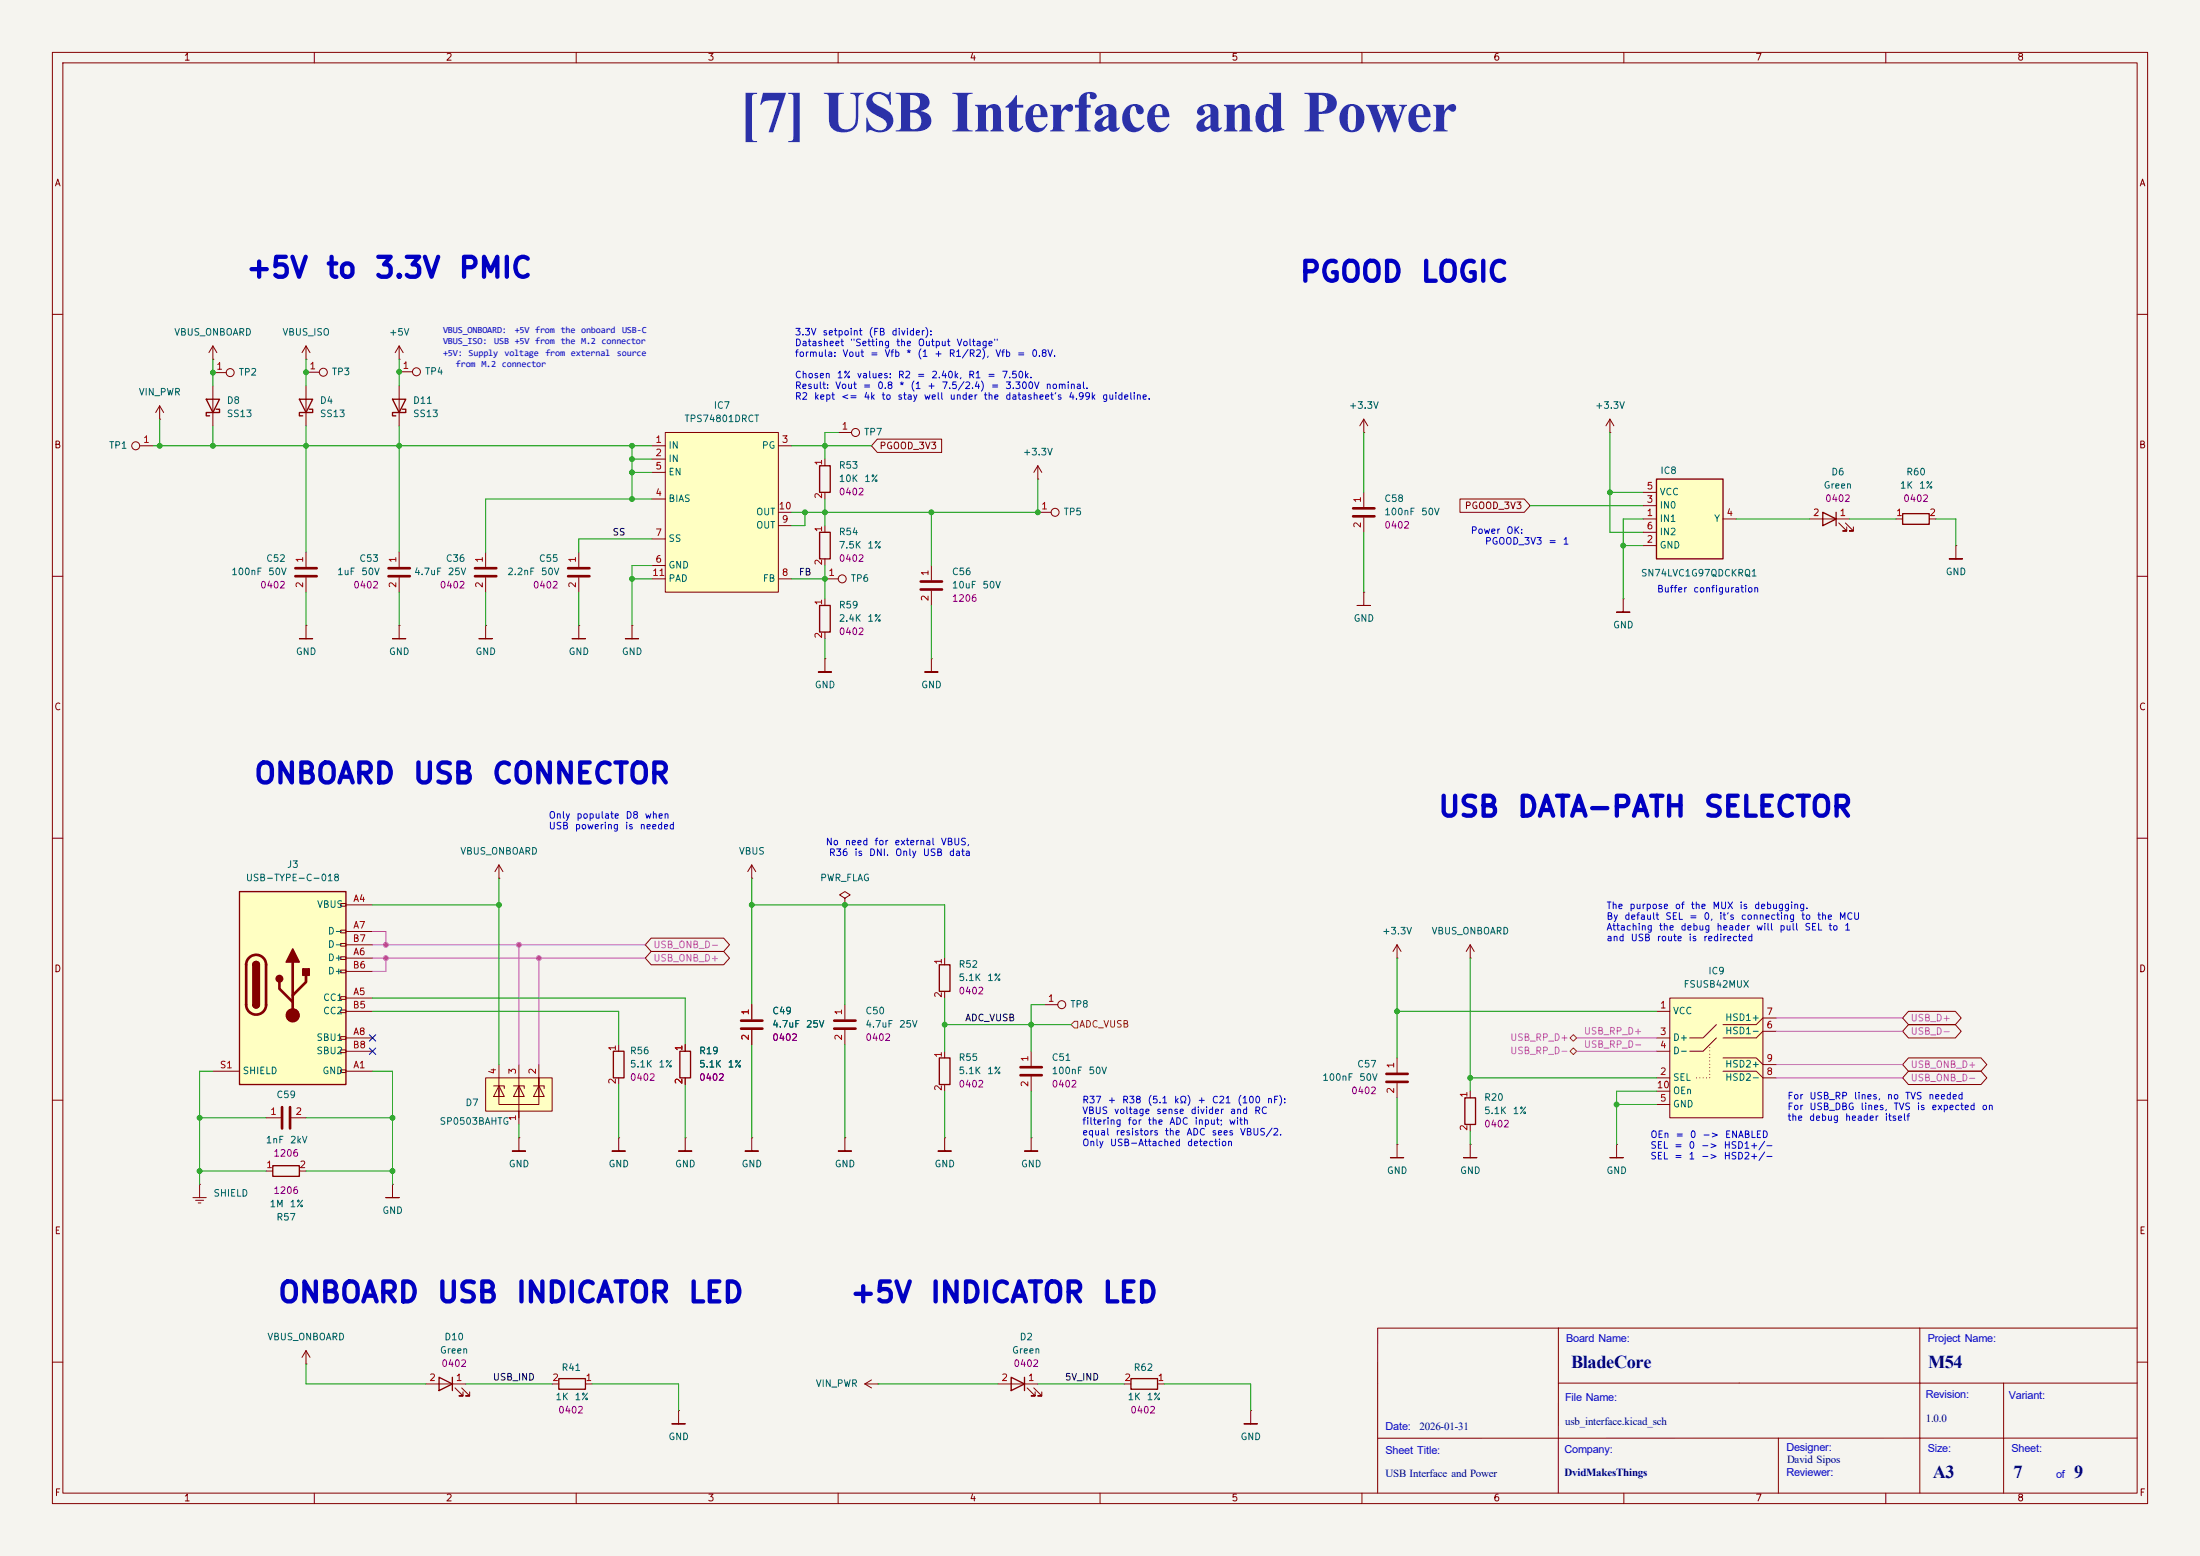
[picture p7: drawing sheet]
<svg xmlns="http://www.w3.org/2000/svg" width="420mm" height="297mm" viewBox="0 0 420 297" stroke-linecap="round" stroke-linejoin="round" font-family="sans-serif">
<path d="M0 0h420v297h-420z" fill="#f5f4ef" stroke="#f5f4ef" stroke-width=".19"/>
<g fill="none" stroke="#840000" stroke-width=".19">
<path d="M10 10h400v277h-400zM12 12h396v273h-396zM60 10v2M110 10v2M160 10v2M210 10v2M260 10v2M310 10v2M360 10v2M10 60h2M408 60h2M160 82.6h2.6"/>
<path d="M361.9 99.1h1.3M368.3 99.1h1.3M10 110h2M92.7 119.4v2.5h1.3h-2.6h1.3M92.7 119.4h.1M92.7 105.4v2.8M92.7 110.2v2.8M110.5 119.4v2.5h1.3h-2.6h1.3M110.5 119.4h.1M110.5 105.4v2.8M110.5 110.2v2.8M408 110h2"/>
<path d="M10 160h2M408 160h2M161.3 171.5l1-.7-1-.6-1 .6 1 .7v1.2M161.3 172.7h.1M161.3 191.8v2.8M161.3 196.6v2.8M10 210h2M50.8 213.4h2.8M55.6 213.4h2.8M99.1 217.2v2.5h-1.3h2.5h-1.2M99.1 217.2h.1M408 210h2"/>
<path d="M263 253.5v31.5M297.5 253.5v31.5M366.5 253.5v31.5M408 253.5h-144.9M10 260h2M297.5 264h110.5M339.5 274.5v10.5M382.5 264v21M408 260h2M408 274.5h-144.9M60 285v2M110 285v2"/>
<path d="M160 285v2M210 285v2M260 285v2M310 285v2M360 285v2"/>
<circle cx="163.3" cy="82.5" r=".76"/>
</g>
<path d="M90.7 108.5h4M90.7 110h4M108.5 108.5h4M108.5 110h4M159.3 194.8h4M159.3 196.3h4M53.8 211.3v4.1M55.4 211.3v4.1" fill="none" stroke="#840000" stroke-width=".51"/>
<path d="M363.2 98h5.1v2.1h-5.1z" fill="none" stroke="#840000" stroke-width=".25"/>
<path d="M127 82.6h21.6v30.4h-21.6z" fill="#ffffc2"/>
<g fill="none" stroke="#840000" stroke-width=".19">
<path d="M30.5 77.5l-.8 1.2M30.5 77.5l.7 1.2M30.5 77.5v2.5M76.2 71h2.5M30.5 80h.1M124.5 85.1h2.5M124.5 87.6h2.5M124.5 95.3h2.5M124.5 90.2h2.5M127 82.6h21.6v30.4h-21.6zM148.6 85.1h2.5M148.6 97.8h2.5"/>
<path d="M157.5 87.6v1.3M157.5 94v1.3M58.4 105.4v2.8M58.4 110.2v2.8M124.5 108h2.5M124.5 102.9h2.5M124.5 110.5h2.5M148.6 110.5h2.5M148.6 100.3h2.5M157.5 110.5h2.5M260.3 113v2.6h1.3h-2.5h1.2M260.3 113h.1"/>
<path d="M157.5 125.7v2.6h1.2h-2.5h1.3M157.5 125.7h.1M177.8 125.7v2.6h1.3h-2.6h1.3M177.8 125.7h.1M95.2 167.6h.1M95.2 165.1l-.7 1.3M95.2 165.1l.8 1.3M95.2 165.1v2.5M143.5 167.6h.1M143.5 165.1l-.8 1.3M143.5 165.1l.8 1.3M143.5 165.1v2.5"/>
<path d="M118.1 199.4v1.3M130.8 199.4v1.3M143.5 191.8v2.8M143.5 196.6v2.8M118.1 217.2v2.5h1.3h-2.6h1.3M118.1 217.2h.1M118.1 205.7v1.3M130.8 217.2v2.5h1.3h-2.6h1.3M130.8 217.2h.1M130.8 205.7v1.3M143.5 217.2v2.5h1.3h-2.6h1.3M143.5 217.2h.1"/>
<path d="M161.3 217.2v2.5h1.3h-2.6h1.3M161.3 217.2h.1M180.3 217.2v2.5h1.3h-2.5h1.2M180.3 217.2h.1M74.9 226.1v2.5h1.3h-2.5h1.2M74.9 226.1h.1"/>
<circle cx="79.5" cy="71" r=".76"/>
<circle cx="160.8" cy="110.5" r=".76"/>
</g>
<path d="M56.4 108.5h4.1M56.4 110h4.1M141.5 194.8h4M141.5 196.3h4" fill="none" stroke="#840000" stroke-width=".51"/>
<path d="M156.5 88.9h2v5.1h-2zM117.1 200.7h2v5h-2zM129.8 200.7h2v5h-2z" fill="none" stroke="#840000" stroke-width=".25"/>
<path d="M45.7 170.2h20.3v36.8h-20.3z" fill="#ffffc2"/>
<g fill="none" stroke="#840000" stroke-width=".19">
<path d="M58.4 68.6h.1M58.4 66l-.7 1.3M58.4 66l.8 1.3M58.4 66v2.6M76.2 68.6h.1M76.2 66v2.6M76.2 66l-.8 1.3M76.2 66l.8 1.3M76.2 105.4v2.8M76.2 110.2v2.8M157.5 100.3v1.3M157.5 106.7v1.3"/>
<path d="M157.5 114.3v1.3M157.5 120.7v1.2M65 172.5h1v.5h-1zM65 177.5h1v.6h-1zM66 172.7h5.1M66 177.8h5.1M65 180.1h1v.5h-1zM65 182.6h1v.5h-1zM65 185.2h1v.5h-1zM65 190.2h1v.6h-1zM65 192.8h1v.5h-1zM65 197.9h1v.5h-1z"/>
<path d="M66 190.5h5.1M66 182.9h5.1M66 198.1h5.1M66 193h5.1M66 185.4h5.1M66 180.3h5.1M266.7 182.9h.1M266.7 180.3l.8 1.3M266.7 180.3l-.8 1.3M266.7 180.3v2.6M40.6 204.5h5.1M65 200.4h1v.5h-1z"/>
<path d="M65 204.2h1v.5h-1zM66 204.5h5.1M66 200.7h5.1"/>
</g>
<path d="M156.5 101.6h2v5.1h-2zM156.5 115.6h2v5.1h-2zM45.7 170.2h20.3v36.8h-20.3zM48.3 184.2a.64 .64 0 0 1 .6-.7 .64 .64 0 0 1 .6 .7M48.3 191.8a.64 .64 0 0 0 .6 .6 .64 .64 0 0 0 .6-.6" fill="none" stroke="#840000" stroke-width=".25"/>
<path d="M74.2 108.5h4M74.2 110h4M47.5 182.8a1.9 1.9 0 0 1 2.1-.4 1.9 1.9 0 0 1 1.2 1.8v7.6a1.91 1.91 0 0 1-1.9 1.9 1.91 1.91 0 0 1-1.9-1.9v-7.8l.2-.6zM53.3 187.5v1.2l2.6 2.6M55.9 183.6v10.2M58.4 186.2v1.3l-2.5 2.5" fill="none" stroke="#840000" stroke-width=".51"/>
<g fill="#840000" stroke="#840000" stroke-width=".25">
<path d="M48.3 184.2h1.2v7.6h-1.2z"/>
<path d="M48.4 183.7a.64 .64 0 0 1 .7-.1 .64 .64 0 0 1 .4 .6h-1.2z"/>
<path d="M48.3 191.8h1.2a.64 .64 0 0 1-.6 .6 .64 .64 0 0 1-.6-.6z"/>
<path d="M55.9 181.1l1.2 2.5h-2.5z"/>
<path d="M57.8 184.9h1.3v1.3h-1.3z"/>
<circle cx="53.3" cy="186.8" r=".63"/>
</g>
<circle cx="55.9" cy="193.8" r="1.27" fill="#840000" stroke="#840000" stroke-width=".19"/>
<path d="M92.7 205.7h12.7v6.4h-12.7z" fill="#ffffc3"/>
<g fill="none" stroke="#840000" stroke-width=".19">
<path d="M26.7 85.1h2.5M345.4 99.1h7.7M351 99.8l1.6 1.5h-.8h.8v-.7M352.3 99.8l1.5 1.5h-.7h.7v-.7M58.4 119.4v2.5h1.3h-2.6h1.3M58.4 119.4h.1M76.2 119.4v2.5h1.3h-2.6h1.3M76.2 119.4h.1M120.6 119.4v2.5h1.3h-2.5h1.2M120.6 119.4h.1M280.7 182.9h.1M280.7 180.3l-.8 1.3"/>
<path d="M280.7 180.3l.7 1.3M280.7 180.3v2.6M92.7 205.7h12.7v6.4h-12.7zM94.2 207.3h2.1v.5M95.2 207.3l1.1 2h-2.1zM95.2 203.2v6.1M98 207.3h2.1v.5M99.1 207.3l1 2h-2.1zM99.1 203.2v11.4M101.9 207.3h2v.5M102.9 207v-1.3v5.1h-7.7v-2.5M102.9 207.3l1 2h-2z"/>
<path d="M102.9 203.2v2.5M102.9 207.3v2M266.7 201.9v2.8M266.7 206.8v2.8M50.8 223.5h1.3M57.1 223.5h1.3M58.4 257.8l-.7 1.3M58.4 257.8l.8 1.3M58.4 257.8v2.5M58.4 260.3h.1"/>
<circle cx="25.9" cy="85.1" r=".76"/>
</g>
<path d="M264.7 205h4M264.7 206.5h4" fill="none" stroke="#840000" stroke-width=".51"/>
<path d="M348 97.8l2.5 1.3-2.5 1.2zM350.5 97.8v2.5M52.1 222.5h5v2h-5z" fill="none" stroke="#840000" stroke-width=".25"/>
<path d="M316.2 91.4h12.7v15.3h-12.7z" fill="#ffffc2"/>
<path d="M316.2 91.4h12.7v15.3h-12.7zM215.9 263.1h5.1v2.1h-5.1z" fill="none" stroke="#840000" stroke-width=".25"/>
<g fill="none" stroke="#840000" stroke-width=".19">
<path d="M198.1 91.4h.1M198.1 97.8h2.6M198.1 88.9l-.7 1.3M198.1 88.9l.8 1.3M198.1 88.9v2.5M260.3 82.6h.1M260.3 80v2.6M260.3 94v2.8M260.3 98.8v2.8M260.3 80l.8 1.3M260.3 80l-.7 1.3M307.3 82.6h.1"/>
<path d="M307.3 80l-.7 1.3M307.3 80l.8 1.3M307.3 80v2.6M313.7 99.1h2.5M313.7 96.5h2.5M313.7 94h2.5M328.9 99.1h2.6M177.8 108v2.7M177.8 112.8v2.8M309.9 114.3v2.5h1.2h-2.5h1.3M309.9 114.3h.1M313.7 104.1h2.5"/>
<path d="M313.7 101.6h2.5M373.4 104.1v2.6h1.2h-2.5h1.3M373.4 104.1h.1M214.6 264.2h1.3M221 264.2h1.2"/>
<circle cx="201.4" cy="97.8" r=".76"/>
</g>
<path d="M258.3 97h4.1M258.3 98.6h4.1M175.8 111h4M175.8 112.5h4" fill="none" stroke="#840000" stroke-width=".51"/>
<path d="M318.8 190.5h17.7v22.9h-17.7z" fill="#ffffc2"/>
<g fill="none" stroke="#840000" stroke-width=".19">
<path d="M40.6 68.6h.1M40.6 66l-.7 1.3M40.6 66l.8 1.3M40.6 66v2.6M40.6 73.7v7.6M40.6 71.1h2.6M58.4 71.1h2.6M58.4 73.7v7.6M76.2 73.7v7.6M167.5 83.8h12.3v2.6h-12.3l-1.1-1.3zM278.7 95.2h12.3l1.1 1.3-1.1 1.3h-12.3zM124.3 179.1h13.9l1.1 1.2-1.1 1.3h-13.9l-1.1-1.3z"/>
<path d="M124.3 181.6h13.9l1.1 1.3-1.1 1.3h-13.9l-1.1-1.3zM130.8 199.4v1.3M143.5 191.8v2.8M143.5 196.6v2.8M180.3 182.9v1.3M180.3 189.2v1.3M199.4 191.8h2.5M316.2 193h2.6M316.2 198.1h2.6M318.8 190.5h17.7v22.9h-17.7zM327.7 195.6l-2.6 2.5h-2.5M327.7 198.1l-2.6 2.6h-2.5"/>
<path d="M339.1 194.3h-2.6l-1.2 1.3h-6.4M339.1 196.9h-2.6l-1.2 1.2h-6.4M364.3 195.6h9l1.1 1.3-1.1 1.2h-9l-1.1-1.2zM364.3 193h9l1.1 1.3-1.1 1.3h-9l-1.1-1.3zM130.8 205.7v1.3M180.3 200.7v1.2M180.3 207v1.3M196.8 217.2v2.5h1.3h-2.5h1.2M196.8 217.2h.1M196.8 200.7v2.8M196.8 205.5v2.8M266.7 218.4v2.6h-1.3h2.6h-1.3"/>
<path d="M266.7 218.4h.1M280.7 218.4v2.6h-1.3h2.5h-1.2M280.7 218.4h.1M280.7 208.3v1.3M280.7 214.6v1.3M308.6 218.4v2.6h-1.3h2.6h-1.3M308.6 218.4h.1M316.2 205.7h2.6M316.2 200.7h2.6M316.2 210.8h2.6M316.2 208.3h2.6M328.9 201.9h6.4l1.2 1.3h2.6"/>
<path d="M328.9 204.5h6.4l1.2 1.2h2.6M364.3 204.5h13.9l1.1 1.2-1.1 1.3h-13.9l-1.1-1.3zM364.3 201.9h13.9l1.1 1.3-1.1 1.3h-13.9l-1.1-1.3zM36.8 228.6h2.6M37.3 229.1h1.6M37.8 229.6h.6M38.1 226.1h.1M38.1 226.1v2.5M81.3 264.2h7.6M86.9 264.9l1.5 1.5h-.8h.8v-.7M88.1 264.9l1.6 1.5h-.8h.8v-.7M105.4 264.2h1.3"/>
<path d="M111.8 264.2h1.2M129.5 269.2v2.6h1.3h-2.5h1.2M129.5 269.2h.1M165.1 264.2l1.3 .7M165.1 264.2h2.5M166.4 263.4l-1.3 .8M167.6 264.2h.1M190.5 264.2h7.6M196.1 264.9l1.5 1.5h-.8h.8v-.7M197.4 264.9l1.5 1.5h-.8h.8v-.7M238.8 269.2v2.6h1.2h-2.5h1.3M238.8 269.2h.1"/>
<circle cx="43.9" cy="71.1" r=".76"/>
<circle cx="61.7" cy="71.1" r=".76"/>
<circle cx="202.7" cy="191.8" r=".76"/>
</g>
<path d="M323.8 205.7h2.6v-6.3" fill="none" stroke="#840000" stroke-width=".19" stroke-dasharray="0 .6"/>
<g fill="none" stroke="#840000" stroke-width=".25">
<path d="M39.4 76.2h2.5l-1.3 2.5zM41.3 78.1h.6v.6h-2.5v.7h.6M57.1 76.2h2.6l-1.3 2.5zM59.1 78.1h.6v.6h-2.6v.7h.7M74.9 76.2h2.6l-1.3 2.5zM76.8 78.1h.7v.6h-2.6v.7h.7M179.3 184.2h2.1v5h-2.1zM179.3 201.9h2.1v5.1h-2.1zM279.7 209.6h2v5h-2zM83.8 262.9l2.6 1.3-2.6 1.2zM86.4 262.9v2.5M106.7 263.1h5.1v2.1h-5.1z"/>
<path d="M193 262.9l2.6 1.3-2.6 1.2zM195.6 262.9v2.5"/>
</g>
<path d="M194.8 203.7h4.1M194.8 205.2h4.1" fill="none" stroke="#840000" stroke-width=".51"/>
<path d="M205.1 194.9h.6v1.3h-.6l-.6-.6zM299.7 198.1l.7-.6 .6 .6-.6 .7zM300.4 200l.6 .7-.6 .6-.7-.6z" fill="none" stroke="#725600" stroke-width=".19"/>
<g fill="none" stroke="#009600" stroke-width=".19">
<path d="M40.6 68.6v5.1M58.4 68.6v5.1M76.2 68.6v5.1M29.2 85.1h95.3M30.5 80v5.1M40.6 81.3v3.8M58.4 81.3v24.1M76.2 81.3v24.1M120.6 85.1v10.2M120.6 87.6h3.9M120.6 90.2h3.9M124.5 95.3h-31.8v10.1"/>
<path d="M151.1 85.1h15.3M153.7 97.8v2.5h-2.6M157.5 95.3v5M160 82.6h-2.5v5M177.8 97.8v10.2M198.1 91.4v6.4h-47M260.3 82.6v11.4M292.1 96.5h21.6M307.3 82.6v19h6.4M307.3 94h6.4M313.7 99.1h-3.8v15.2M331.5 99.1h13.9"/>
<path d="M353.1 99.1h8.8M369.6 99.1h3.8v5M58.4 113v6.4M76.2 113v6.4M92.7 113v6.4M110.5 113v6.4M120.6 110.5h3.9M124.5 108h-3.9v11.4M124.5 102.9h-14v2.5M151.1 110.5h6.4M157.5 108v6.3M177.8 115.6v10.1"/>
<path d="M260.3 101.6v11.4M309.9 104.1h3.8M157.5 121.9v3.8M71.1 172.7h24.1M95.2 167.6v35.6M143.5 172.7h36.8v10.2M143.5 167.6v24.2M161.3 172.7v19.1M71.1 193h47v6.4M71.1 190.5h59.7v8.9M143.5 199.4v17.8M161.3 199.4v17.8"/>
<path d="M180.3 190.5v10.2M180.3 195.6h24.2M199.4 191.8h-2.6v8.9M266.7 193h49.5M266.7 182.9v19M280.7 182.9v25.4M38.1 213.4h12.7M40.6 204.5h-2.5v21.6M58.4 213.4h16.5M71.1 204.5h3.8v21.6M99.1 214.6v2.6M118.1 207v10.2"/>
<path d="M130.8 207v10.2M180.3 208.3v8.9M196.8 208.3v8.9M266.7 209.6v8.8M280.7 215.9v2.5M280.7 205.7h35.5M308.6 210.8h7.6M316.2 208.3h-7.6v10.1M38.1 223.5h12.7M58.4 223.5h16.5M58.4 260.3v3.9h22.9M88.9 264.2h16.5"/>
<path d="M113 264.2h16.5v5M167.6 264.2h22.9M198.1 264.2h16.5M222.2 264.2h16.6v5"/>
</g>
<path d="M71.1 177.8h2.6v2.5M71.1 180.3h52.1M71.1 182.9h52.1M73.7 182.9v2.5h-2.6M99.1 180.3v22.9M102.9 182.9v20.3M301 198.1h15.2M339.1 196.9h24.1M339.1 194.3h24.1M301 200.7h15.2M339.1 203.2h24.1M339.1 205.7h24.1" fill="none" stroke="#c541cd" stroke-width=".19"/>
<path d="M70.5 197.5l1.2 1.2M71.7 197.5l-1.2 1.2M70.5 200.1l1.2 1.2M71.7 200.1l-1.2 1.2" fill="none" stroke="#000084" stroke-width=".19"/>
<g fill="#009600" stroke="#009600" stroke-width=".19">
<circle cx="180.3" cy="195.6" r=".46"/>
<circle cx="161.3" cy="172.7" r=".46"/>
<circle cx="143.5" cy="172.7" r=".46"/>
<circle cx="58.4" cy="85.1" r=".46"/>
<circle cx="40.6" cy="85.1" r=".46"/>
<circle cx="76.2" cy="85.1" r=".46"/>
<circle cx="120.6" cy="85.1" r=".46"/>
<circle cx="95.2" cy="172.7" r=".46"/>
<circle cx="120.6" cy="87.6" r=".46"/>
<circle cx="120.6" cy="90.2" r=".46"/>
<circle cx="153.7" cy="97.8" r=".46"/>
<circle cx="120.6" cy="110.5" r=".46"/>
<circle cx="120.6" cy="95.3" r=".46"/>
<circle cx="157.5" cy="110.5" r=".46"/>
<circle cx="38.1" cy="213.4" r=".46"/>
<circle cx="38.1" cy="223.5" r=".46"/>
<circle cx="74.9" cy="213.4" r=".46"/>
<circle cx="74.9" cy="223.5" r=".46"/>
<circle cx="266.7" cy="193" r=".46"/>
<circle cx="280.7" cy="205.7" r=".46"/>
<circle cx="307.3" cy="94" r=".46"/>
<circle cx="309.9" cy="104.1" r=".46"/>
<circle cx="157.5" cy="97.8" r=".46"/>
<circle cx="177.8" cy="97.8" r=".46"/>
<circle cx="157.5" cy="85.1" r=".46"/>
<circle cx="198.1" cy="97.8" r=".46"/>
<circle cx="76.2" cy="71" r=".46"/>
<circle cx="308.6" cy="210.8" r=".46"/>
<circle cx="196.8" cy="195.6" r=".46"/>
<circle cx="40.6" cy="71.1" r=".46"/>
<circle cx="30.5" cy="85.1" r=".46"/>
<circle cx="58.4" cy="71.1" r=".46"/>
</g>
<g fill="#c541cd" stroke="#c541cd" stroke-width=".19">
<circle cx="99.1" cy="180.3" r=".46"/>
<circle cx="73.7" cy="180.3" r=".46"/>
<circle cx="73.7" cy="182.9" r=".46"/>
<circle cx="102.9" cy="182.9" r=".46"/>
</g>
<text font-size="11.1" fill="#2b31a8" x="141.2" y="25.1">[7] USB Interface and Power</text>
<g font-size="3.8" fill="#0000c2">
<text x="46.7" y="54">+5V</text>
<text x="62" y="54">to</text>
<text x="71.3" y="54">3.3V</text>
<text x="87.3" y="54">PMIC</text>
<text x="247.9" y="54.7">PGOOD</text>
<text x="271" y="54.7">LOGIC</text>
<text x="48.3" y="150.5">ONBOARD</text>
<text x="78.6" y="150.5">USB</text>
<text x="93.7" y="150.5">CONNECTOR</text>
<text x="274.3" y="156.8">USB</text>
<text x="289.4" y="156.8">DATA-PATH</text>
<text x="325" y="156.8">SELECTOR</text>
<text x="52.8" y="249.6">ONBOARD</text>
<text x="83.2" y="249.6">USB</text>
<text x="98.3" y="249.6">INDICATOR</text>
<text x="131.1" y="249.6">LED</text>
<text x="162.1" y="249.6">+5V</text>
<text x="177.3" y="249.6">INDICATOR</text>
<text x="210.2" y="249.6">LED</text>
</g>
<g font-size="3.5" fill="#00007f">
<text x="299.9" y="261.1">BladeCore</text>
<text x="368.1" y="261.1">M54</text>
<text x="369" y="282.1">A3</text>
<text x="384.4" y="282.1">7</text>
<text x="396" y="282.1">9</text>
</g>
<g font-size="2.1" fill="#00f">
<text x="299" y="256.2">Board Name:</text>
<text x="368" y="256.2">Project Name:</text>
<text x="298.8" y="267.4">File Name:</text>
<text x="367.6" y="266.9">Revision:</text>
<text x="383.5" y="267">Variant:</text>
<text x="264.5" y="272.9">Date:</text>
<text x="264.5" y="277.5">Sheet Title:</text>
<text x="298.7" y="277.3">Company:</text>
<text x="341.1" y="281.7">Reviewer:</text>
<text x="341.1" y="277">Designer:</text>
<text x="368" y="277.2">Size:</text>
<text x="384" y="277.2">Sheet:</text>
<text x="392.5" y="282.2">of</text>
</g>
<g font-size="2.1" fill="#00007f">
<text x="271" y="272.9">2026-01-31</text>
<text x="298.8" y="271.9">usb_interface.kicad_sch</text>
<text x="367.6" y="271.4">1.0.0</text>
<text x="264.5" y="282">USB Interface and Power</text>
<text x="298.7" y="281.8">DvidMakesThings</text>
<text x="341.2" y="279.2">David Sipos</text>
</g>
<g font-size="1.8" fill="#0000c2">
<text x="84.6" y="63.6">VBUS_ONBOARD:</text>
<text x="84.6" y="65.7">VBUS_ISO:</text>
<text x="94.3" y="65.7">USB +5V from the M.2 connector</text>
<text x="98.3" y="63.6">+5V from the onboard</text>
<text x="118.8" y="63.6">USB-C</text>
<text x="84.6" y="67.9">+5V: Supply voltage</text>
<text x="87" y="70">from M.2 connector</text>
<text x="104.1" y="67.9">from external</text>
<text x="117.8" y="67.9">source</text>
</g>
<g font-size="1.3" fill="#840000">
<text x="35" y="11.9">1</text>
<text x="85" y="11.9">2</text>
<text x="135" y="11.9">3</text>
<text x="185" y="11.9">4</text>
<text x="235" y="11.9">5</text>
<text x="285" y="11.9">6</text>
<text x="335" y="11.9">7</text>
<text x="385" y="11.9">8</text>
<text x="10.3" y="35.9">A</text>
<text x="408.3" y="35.9">A</text>
<text x="10.3" y="85.9">B</text>
<text x="167.8" y="86">PGOOD_3V3</text>
<text x="408.2" y="85.9">B</text>
<text x="279.5" y="97.5">PGOOD_3V3</text>
<text x="10.3" y="135.9">C</text>
<text x="408.2" y="135.9">C</text>
<text x="10.3" y="185.9">D</text>
<text x="408.2" y="185.9">D</text>
<text x="10.3" y="235.9">E</text>
<text x="408.3" y="235.9">E</text>
<text x="10.3" y="285.9">F</text>
<text x="35" y="286.9">1</text>
<text x="85" y="286.9">2</text>
<text x="135" y="286.9">3</text>
<text x="185" y="286.9">4</text>
<text x="235" y="286.9">5</text>
<text x="285" y="286.9">6</text>
<text x="335" y="286.9">7</text>
<text x="385" y="286.9">8</text>
<text x="408.3" y="285.9">F</text>
</g>
<g font-size="1.3" fill="#006464">
<text x="33.2" y="64.4">VBUS_ONBOARD</text>
<text x="53.8" y="64.4">VBUS_ISO</text>
<text x="74.2" y="64.4">+5V</text>
<text x="45.5" y="72">TP2</text>
<text x="63.3" y="71.9">TP3</text>
<text x="81" y="71.8">TP4</text>
<text x="26.4" y="75.8">VIN_PWR</text>
<text x="43.2" y="77.4">D8</text>
<text x="61" y="77.4">D4</text>
<text x="78.7" y="77.4">D11</text>
<text x="43.2" y="79.9">SS13</text>
<text x="61" y="79.9">SS13</text>
<text x="78.7" y="79.9">SS13</text>
<text x="130.6" y="80.9">TPS74801DRCT</text>
<text x="136.2" y="78.3">IC7</text>
<text x="164.9" y="83.4">TP7</text>
<text x="257.4" y="78.3">+3.3V</text>
<text x="304.4" y="78.3">+3.3V</text>
<text x="20.7" y="86">TP1</text>
<text x="127.5" y="86">IN</text>
<text x="127.5" y="88.5">IN</text>
<text x="145.3" y="86">PG</text>
<text x="160" y="89.8">R53</text>
<text x="195.2" y="87.2">+3.3V</text>
<text x="127.5" y="91">EN</text>
<text x="160" y="92.3">10K</text>
<text x="164.9" y="92.3">1%</text>
<text x="316.7" y="94.8">VCC</text>
<text x="316.9" y="90.8">IC8</text>
<text x="348" y="93.6">Green</text>
<text x="349.5" y="91">D6</text>
<text x="362.6" y="93.6">1K</text>
<text x="363.8" y="91">R60</text>
<text x="366.3" y="93.6">1%</text>
<text x="127.5" y="96.1">BIAS</text>
<text x="144.3" y="101.2">OUT</text>
<text x="144.3" y="98.7">OUT</text>
<text x="203" y="98.7">TP5</text>
<text x="264.2" y="98.7">100nF</text>
<text x="264.2" y="96.1">C58</text>
<text x="271.2" y="98.7">50V</text>
<text x="316.7" y="99.9">IN1</text>
<text x="316.7" y="97.4">IN0</text>
<text x="327.1" y="99.9">Y</text>
<text x="50.7" y="107.5">C52</text>
<text x="68.5" y="107.5">C53</text>
<text x="85" y="107.5">C36</text>
<text x="102.8" y="107.5">C55</text>
<text x="127.5" y="103.7">SS</text>
<text x="160" y="105">7.5K</text>
<text x="160" y="102.5">R54</text>
<text x="165.5" y="105">1%</text>
<text x="316.7" y="105">GND</text>
<text x="316.7" y="102.5">IN2</text>
<text x="44.1" y="110.1">100nF</text>
<text x="51.1" y="110.1">50V</text>
<text x="64.3" y="110.1">1uF</text>
<text x="68.9" y="110.1">50V</text>
<text x="79" y="110.1">4.7uF</text>
<text x="85.4" y="110.1">25V</text>
<text x="96.7" y="110.1">2.2nF</text>
<text x="103.2" y="110.1">50V</text>
<text x="127.5" y="108.8">GND</text>
<text x="127.5" y="111.4">PAD</text>
<text x="145.5" y="111.4">FB</text>
<text x="162.3" y="111.4">TP6</text>
<text x="181.6" y="110.1">C56</text>
<text x="181.6" y="112.6">10uF</text>
<text x="187.4" y="112.6">50V</text>
<text x="313.2" y="110.3">SN74LVC1G97QDCKRQ1</text>
<text x="371.3" y="110.1">GND</text>
<text x="160" y="119">2.4K</text>
<text x="160" y="116.4">R59</text>
<text x="165.5" y="119">1%</text>
<text x="258.3" y="119">GND</text>
<text x="56.4" y="125.3">GND</text>
<text x="74.2" y="125.3">GND</text>
<text x="90.7" y="125.3">GND</text>
<text x="108.5" y="125.3">GND</text>
<text x="118.6" y="125.3">GND</text>
<text x="307.8" y="120.2">GND</text>
<text x="155.4" y="131.7">GND</text>
<text x="175.8" y="131.7">GND</text>
<text x="54.7" y="166">J3</text>
<text x="87.8" y="163.4">VBUS_ONBOARD</text>
<text x="141" y="163.4">VBUS</text>
<text x="46.8" y="168.5">USB-TYPE-C-018</text>
<text x="60.4" y="173.6">VBUS</text>
<text x="156.5" y="168.5">PWR_FLAG</text>
<text x="62.5" y="178.7">D-</text>
<text x="263.8" y="178.7">+3.3V</text>
<text x="273.2" y="178.7">VBUS_ONBOARD</text>
<text x="62.5" y="183.7">D+</text>
<text x="62.5" y="181.2">D-</text>
<text x="182.9" y="185">R52</text>
<text x="61.6" y="191.4">CC1</text>
<text x="62.5" y="186.3">D+</text>
<text x="182.9" y="187.6">5.1K</text>
<text x="188.4" y="187.6">1%</text>
<text x="321.3" y="188.8">FSUSB42MUX</text>
<text x="326" y="186.3">IC9</text>
<text x="61.6" y="193.9">CC2</text>
<text x="147.3" y="193.9">C49</text>
<text x="147.3" y="196.4">4.7uF</text>
<text x="153.8" y="196.4">25V</text>
<text x="165.1" y="193.9">C50</text>
<text x="165.1" y="196.4">4.7uF</text>
<text x="171.5" y="196.4">25V</text>
<text x="204.2" y="192.6">TP8</text>
<text x="319.3" y="193.9">VCC</text>
<text x="329.2" y="197.7">HSD1-</text>
<text x="329.2" y="195.2">HSD1+</text>
<text x="60.3" y="199">SBU1</text>
<text x="60.3" y="201.5">SBU2</text>
<text x="120.2" y="201.5">R56</text>
<text x="133.4" y="201.5">R19</text>
<text x="182.9" y="202.8">R55</text>
<text x="200.7" y="202.8">C51</text>
<text x="319.3" y="199">D+</text>
<text x="319.3" y="201.5">D-</text>
<text x="46.2" y="205.3">SHIELD</text>
<text x="52.7" y="209.9">C59</text>
<text x="61.5" y="205.3">GND</text>
<text x="120.2" y="204.1">5.1K</text>
<text x="125.6" y="204.1">1%</text>
<text x="133.4" y="204.1">5.1K</text>
<text x="138.8" y="204.1">1%</text>
<text x="182.9" y="205.3">5.1K</text>
<text x="188.4" y="205.3">1%</text>
<text x="200.7" y="205.3">100nF</text>
<text x="207.7" y="205.3">50V</text>
<text x="252.3" y="206.6">100nF</text>
<text x="259" y="204.1">C57</text>
<text x="259.4" y="206.6">50V</text>
<text x="319.3" y="206.6">SEL</text>
<text x="319.3" y="209.1">OEn</text>
<text x="329.2" y="206.6">HSD2-</text>
<text x="329.2" y="204.1">HSD2+</text>
<text x="83.8" y="215">SP0503BAHTG</text>
<text x="88.7" y="211.4">D7</text>
<text x="283.2" y="213">5.1K</text>
<text x="283.2" y="210.4">R20</text>
<text x="288.7" y="213">1%</text>
<text x="319.3" y="211.7">GND</text>
<text x="50.6" y="218.5">1nF</text>
<text x="55.3" y="218.5">2kV</text>
<text x="97" y="223.1">GND</text>
<text x="116.1" y="223.1">GND</text>
<text x="128.8" y="223.1">GND</text>
<text x="141.5" y="223.1">GND</text>
<text x="159.3" y="223.1">GND</text>
<text x="178.3" y="223.1">GND</text>
<text x="194.8" y="223.1">GND</text>
<text x="264.7" y="224.4">GND</text>
<text x="278.6" y="224.4">GND</text>
<text x="306.6" y="224.4">GND</text>
<text x="40.6" y="228.7">SHIELD</text>
<text x="51.4" y="230.7">1M</text>
<text x="52.7" y="233.3">R57</text>
<text x="55.2" y="230.7">1%</text>
<text x="72.9" y="232">GND</text>
<text x="50.9" y="256.1">VBUS_ONBOARD</text>
<text x="84.7" y="256.1">D10</text>
<text x="194.6" y="256.1">D2</text>
<text x="83.9" y="258.7">Green</text>
<text x="107.1" y="262">R41</text>
<text x="193.1" y="258.7">Green</text>
<text x="216.3" y="262">R62</text>
<text x="105.9" y="267.6">1K</text>
<text x="109.6" y="267.6">1%</text>
<text x="155.6" y="265">VIN_PWR</text>
<text x="215.2" y="267.6">1K</text>
<text x="218.8" y="267.6">1%</text>
<text x="127.5" y="275.2">GND</text>
<text x="236.7" y="275.2">GND</text>
</g>
<g font-size="1.3" fill="#0000c2">
<text x="151.6" y="64.3">3.3V</text>
<text x="156.9" y="64.3">setpoint</text>
<text x="165.7" y="64.3">(FB</text>
<text x="170.1" y="64.3">divider):</text>
<text x="151.6" y="66.4">Datasheet</text>
<text x="151.6" y="68.4">formula:</text>
<text x="160.7" y="68.4">Vout</text>
<text x="162.2" y="66.4">&quot;Setting</text>
<text x="166" y="68.4">=</text>
<text x="168.8" y="68.4">Vfb</text>
<text x="171" y="66.4">the</text>
<text x="172.9" y="68.4">*</text>
<text x="175" y="68.4">(1</text>
<text x="175.1" y="66.4">Output</text>
<text x="178.3" y="68.4">+</text>
<text x="181" y="68.4">R1/R2),</text>
<text x="182.5" y="66.4">Voltage&quot;</text>
<text x="189.9" y="68.4">Vfb</text>
<text x="194" y="68.4">=</text>
<text x="196.8" y="68.4">0.8V.</text>
<text x="151.6" y="72.5">Chosen</text>
<text x="151.6" y="74.6">Result:</text>
<text x="151.6" y="76.6">R2</text>
<text x="155.3" y="76.6">kept</text>
<text x="159.3" y="74.6">Vout</text>
<text x="159.6" y="72.5">1%</text>
<text x="160.5" y="76.6">&lt;=</text>
<text x="163.5" y="72.5">values:</text>
<text x="164.6" y="74.6">=</text>
<text x="164.8" y="76.6">4k</text>
<text x="167.4" y="74.6">0.8</text>
<text x="168.2" y="76.6">to</text>
<text x="171.2" y="76.6">stay</text>
<text x="171.3" y="72.5">R2</text>
<text x="171.6" y="74.6">*</text>
<text x="173.7" y="74.6">(1</text>
<text x="174.9" y="72.5">=</text>
<text x="176.3" y="76.6">well</text>
<text x="176.9" y="74.6">+</text>
<text x="177.7" y="72.5">2.40k,</text>
<text x="179.7" y="74.6">7.5/2.4)</text>
<text x="181.2" y="76.6">under</text>
<text x="184.7" y="72.5">R1</text>
<text x="187.7" y="76.6">the</text>
<text x="188.4" y="72.5">=</text>
<text x="189.1" y="74.6">=</text>
<text x="191.1" y="72.5">7.50k.</text>
<text x="191.8" y="76.6">datasheet's</text>
<text x="191.8" y="74.6">3.300V</text>
<text x="199.5" y="74.6">nominal.</text>
<text x="203.9" y="76.6">4.99k</text>
<text x="210.3" y="76.6">guideline.</text>
<text x="280.7" y="102.2">Power</text>
<text x="283.4" y="104.3">PGOOD_3V3</text>
<text x="287.5" y="102.2">OK:</text>
<text x="295.5" y="104.3">=</text>
<text x="298.2" y="104.3">1</text>
<text x="316.2" y="113.4">Buffer</text>
<text x="323.1" y="113.4">configuration</text>
<text x="104.6" y="156.6">Only</text>
<text x="104.6" y="158.6">USB</text>
<text x="109.6" y="158.6">powering</text>
<text x="109.9" y="156.6">populate</text>
<text x="119.2" y="158.6">is</text>
<text x="119.3" y="156.6">D8</text>
<text x="122" y="158.6">needed</text>
<text x="123" y="156.6">when</text>
<text x="157.5" y="161.6">No</text>
<text x="161.2" y="161.6">need</text>
<text x="166.8" y="161.6">for</text>
<text x="170.7" y="161.6">external</text>
<text x="179.5" y="161.6">VBUS,</text>
<text x="158.1" y="163.7">R36</text>
<text x="163" y="163.7">is</text>
<text x="165.8" y="163.7">DNI.</text>
<text x="170.8" y="163.7">Only</text>
<text x="176.1" y="163.7">USB</text>
<text x="181" y="163.7">data</text>
<text x="306.6" y="173.8">The</text>
<text x="311" y="173.8">purpose</text>
<text x="319.6" y="173.8">of</text>
<text x="322.7" y="173.8">the</text>
<text x="326.8" y="173.8">MUX</text>
<text x="332" y="173.8">is</text>
<text x="334.8" y="173.8">debugging.</text>
<text x="306.6" y="175.9">By</text>
<text x="306.6" y="177.9">Attaching</text>
<text x="306.6" y="180">and</text>
<text x="310" y="175.9">default</text>
<text x="311.2" y="180">USB</text>
<text x="316.2" y="180">route</text>
<text x="316.6" y="177.9">the</text>
<text x="317.8" y="175.9">SEL</text>
<text x="320.7" y="177.9">debug</text>
<text x="322.2" y="180">is</text>
<text x="322.4" y="175.9">=</text>
<text x="325" y="180">redirected</text>
<text x="325.1" y="175.9">0,</text>
<text x="327.6" y="177.9">header</text>
<text x="328.1" y="175.9">it's</text>
<text x="332.2" y="175.9">connecting</text>
<text x="335.1" y="177.9">will</text>
<text x="339.6" y="177.9">pull</text>
<text x="343.7" y="175.9">to</text>
<text x="344.4" y="177.9">SEL</text>
<text x="346.8" y="175.9">the</text>
<text x="348.9" y="177.9">to</text>
<text x="350.9" y="175.9">MCU</text>
<text x="352" y="177.9">1</text>
<text x="206.5" y="210.9">R37</text>
<text x="206.5" y="212.9">VBUS</text>
<text x="206.5" y="215">filtering</text>
<text x="211.4" y="210.9">+</text>
<text x="212.6" y="212.9">voltage</text>
<text x="214.1" y="210.9">R38</text>
<text x="215.2" y="215">for</text>
<text x="219" y="210.9">(5.1</text>
<text x="219" y="215">the</text>
<text x="220.6" y="212.9">sense</text>
<text x="223.1" y="215">ADC</text>
<text x="224" y="210.9">kΩ)</text>
<text x="227.2" y="212.9">divider</text>
<text x="227.9" y="215">input;</text>
<text x="228.5" y="210.9">+</text>
<text x="231.2" y="210.9">C21</text>
<text x="234.5" y="215">with</text>
<text x="234.7" y="212.9">and</text>
<text x="236.1" y="210.9">(100</text>
<text x="239.3" y="212.9">RC</text>
<text x="241.8" y="210.9">nF):</text>
<text x="341.1" y="210.2">For</text>
<text x="341.1" y="212.2">For</text>
<text x="341.1" y="214.2">the</text>
<text x="345.3" y="214.2">debug</text>
<text x="345.3" y="210.2">USB_RP</text>
<text x="345.3" y="212.2">USB_DBG</text>
<text x="352.1" y="214.2">header</text>
<text x="353.8" y="210.2">lines,</text>
<text x="355.1" y="212.2">lines,</text>
<text x="359.7" y="214.2">itself</text>
<text x="360.1" y="210.2">no</text>
<text x="361.4" y="212.2">TVS</text>
<text x="363.6" y="210.2">TVS</text>
<text x="365.8" y="212.2">is</text>
<text x="368" y="210.2">needed</text>
<text x="368.6" y="212.2">expected</text>
<text x="378.2" y="212.2">on</text>
<text x="206.5" y="217">equal</text>
<text x="206.5" y="219.1">Only</text>
<text x="211.8" y="219.1">USB-Attached</text>
<text x="212.9" y="217">resistors</text>
<text x="222.3" y="217">the</text>
<text x="226.4" y="217">ADC</text>
<text x="226.5" y="219.1">detection</text>
<text x="231.2" y="217">sees</text>
<text x="236.6" y="217">VBUS/2.</text>
<text x="315" y="217.5">OEn</text>
<text x="315" y="219.6">SEL</text>
<text x="315" y="221.6">SEL</text>
<text x="319.5" y="219.6">=</text>
<text x="319.5" y="221.6">=</text>
<text x="319.8" y="217.5">=</text>
<text x="322.3" y="219.6">0</text>
<text x="322.3" y="221.6">1</text>
<text x="322.5" y="217.5">0</text>
<text x="324.6" y="219.6">-&gt;</text>
<text x="324.6" y="221.6">-&gt;</text>
<text x="324.9" y="217.5">-&gt;</text>
<text x="329" y="219.6">HSD1+/-</text>
<text x="329" y="221.6">HSD2+/-</text>
<text x="329.2" y="217.5">ENABLED</text>
</g>
<g font-size="1.3" fill="#a90000">
<text x="41.2" y="70.9">1</text>
<text x="59" y="70.8">1</text>
<text x="76.8" y="70.7">1</text>
<text x="160.6" y="82.3">1</text>
<text x="27.2" y="84.8">1</text>
<text x="125" y="84.8">1</text>
<text x="125" y="87.4">2</text>
<text x="125" y="89.9">5</text>
<text x="149.2" y="84.8">3</text>
<text x="157.2" y="89" transform="rotate(-90 157.2 89)">1</text>
<text x="125" y="95">4</text>
<text x="157.2" y="95.3" transform="rotate(-90 157.2 95.3)">2</text>
<text x="314.3" y="93.7">5</text>
<text x="148.5" y="97.5">10</text>
<text x="149.2" y="100.1">9</text>
<text x="157.2" y="101.7" transform="rotate(-90 157.2 101.7)">1</text>
<text x="198.7" y="97.5">1</text>
<text x="260.1" y="100.9" transform="rotate(-90 260.1 100.9)">2</text>
<text x="260.1" y="96.1" transform="rotate(-90 260.1 96.1)">1</text>
<text x="314.3" y="98.8">1</text>
<text x="314.3" y="96.3">3</text>
<text x="314.3" y="101.3">6</text>
<text x="329.5" y="98.8">4</text>
<text x="346" y="98.8">2</text>
<text x="351.1" y="98.8">1</text>
<text x="361.9" y="98.8">1</text>
<text x="368.2" y="98.8">2</text>
<text x="58.2" y="107.5" transform="rotate(-90 58.2 107.5)">1</text>
<text x="75.9" y="107.5" transform="rotate(-90 75.9 107.5)">1</text>
<text x="92.5" y="107.5" transform="rotate(-90 92.5 107.5)">1</text>
<text x="110.2" y="107.5" transform="rotate(-90 110.2 107.5)">1</text>
<text x="125" y="107.7">6</text>
<text x="125" y="102.6">7</text>
<text x="314.3" y="103.9">2</text>
<text x="58.2" y="112.3" transform="rotate(-90 58.2 112.3)">2</text>
<text x="75.9" y="112.3" transform="rotate(-90 75.9 112.3)">2</text>
<text x="92.5" y="112.3" transform="rotate(-90 92.5 112.3)">2</text>
<text x="110.2" y="112.3" transform="rotate(-90 110.2 112.3)">2</text>
<text x="124.4" y="110.2">11</text>
<text x="149.2" y="110.2">8</text>
<text x="157.2" y="108" transform="rotate(-90 157.2 108)">2</text>
<text x="158" y="110.2">1</text>
<text x="177.5" y="110.1" transform="rotate(-90 177.5 110.1)">1</text>
<text x="157.2" y="115.6" transform="rotate(-90 157.2 115.6)">1</text>
<text x="177.5" y="114.9" transform="rotate(-90 177.5 114.9)">2</text>
<text x="157.2" y="122" transform="rotate(-90 157.2 122)">2</text>
<text x="67.3" y="172.5">A4</text>
<text x="67.3" y="177.5">A7</text>
<text x="67.2" y="185.2">B6</text>
<text x="67.2" y="180.1">B7</text>
<text x="67.3" y="182.6">A6</text>
<text x="180.1" y="184.2" transform="rotate(-90 180.1 184.2)">1</text>
<text x="67.3" y="190.2">A5</text>
<text x="180.1" y="190.6" transform="rotate(-90 180.1 190.6)">2</text>
<text x="200" y="191.5">1</text>
<text x="67.2" y="192.8">B5</text>
<text x="67.3" y="197.9">A8</text>
<text x="143.3" y="193.9" transform="rotate(-90 143.3 193.9)">1</text>
<text x="161" y="193.9" transform="rotate(-90 161 193.9)">1</text>
<text x="316.8" y="192.8">1</text>
<text x="316.8" y="197.9">3</text>
<text x="337.1" y="196.6">6</text>
<text x="337.1" y="194.1">7</text>
<text x="67.2" y="200.4">B8</text>
<text x="117.9" y="200.7" transform="rotate(-90 117.9 200.7)">1</text>
<text x="130.6" y="200.7" transform="rotate(-90 130.6 200.7)">1</text>
<text x="143.3" y="198.7" transform="rotate(-90 143.3 198.7)">2</text>
<text x="161" y="198.7" transform="rotate(-90 161 198.7)">2</text>
<text x="180.1" y="202" transform="rotate(-90 180.1 202)">1</text>
<text x="196.6" y="202.8" transform="rotate(-90 196.6 202.8)">1</text>
<text x="316.8" y="200.4">4</text>
<text x="337.1" y="202.9">9</text>
<text x="41.9" y="204.2">S1</text>
<text x="67.3" y="204.2">A1</text>
<text x="95" y="205.2" transform="rotate(-90 95 205.2)">4</text>
<text x="98.8" y="205.2" transform="rotate(-90 98.8 205.2)">3</text>
<text x="102.6" y="205.2" transform="rotate(-90 102.6 205.2)">2</text>
<text x="117.9" y="207.1" transform="rotate(-90 117.9 207.1)">2</text>
<text x="130.6" y="207.1" transform="rotate(-90 130.6 207.1)">2</text>
<text x="180.1" y="208.4" transform="rotate(-90 180.1 208.4)">2</text>
<text x="196.6" y="207.6" transform="rotate(-90 196.6 207.6)">2</text>
<text x="266.4" y="208.9" transform="rotate(-90 266.4 208.9)">2</text>
<text x="266.4" y="204" transform="rotate(-90 266.4 204)">1</text>
<text x="280.4" y="209.6" transform="rotate(-90 280.4 209.6)">1</text>
<text x="316.2" y="208">10</text>
<text x="316.8" y="205.5">2</text>
<text x="337.1" y="205.5">8</text>
<text x="51.5" y="213.1">1</text>
<text x="56.3" y="213.1">2</text>
<text x="98.8" y="214.1" transform="rotate(-90 98.8 214.1)">1</text>
<text x="280.4" y="216" transform="rotate(-90 280.4 216)">2</text>
<text x="316.8" y="210.6">5</text>
<text x="50.7" y="223.3">1</text>
<text x="57.1" y="223.3">2</text>
<text x="81.8" y="263.9">2</text>
<text x="86.9" y="263.9">1</text>
<text x="105.3" y="263.9">2</text>
<text x="111.7" y="263.9">1</text>
<text x="191.1" y="263.9">2</text>
<text x="196.1" y="263.9">1</text>
<text x="214.6" y="263.9">2</text>
<text x="220.9" y="263.9">1</text>
</g>
<g font-size="1.3" fill="#840084">
<text x="160" y="94.8">0402</text>
<text x="264.2" y="101.2">0402</text>
<text x="348.3" y="96.1">0402</text>
<text x="363.2" y="96.1">0402</text>
<text x="160" y="107.5">0402</text>
<text x="49.6" y="112.6">0402</text>
<text x="67.3" y="112.6">0402</text>
<text x="83.8" y="112.6">0402</text>
<text x="101.6" y="112.6">0402</text>
<text x="181.6" y="115.2">1206</text>
<text x="160" y="121.5">0402</text>
<text x="182.9" y="190.1">0402</text>
<text x="147.3" y="199">0402</text>
<text x="165.1" y="199">0402</text>
<text x="120.2" y="206.6">0402</text>
<text x="133.4" y="206.6">0402</text>
<text x="182.9" y="207.9">0402</text>
<text x="200.7" y="207.9">0402</text>
<text x="257.8" y="209.1">0402</text>
<text x="283.2" y="215.5">0402</text>
<text x="52.1" y="221.1">1206</text>
<text x="52.1" y="228.2">1206</text>
<text x="84.2" y="261.2">0402</text>
<text x="193.4" y="261.2">0402</text>
<text x="106.5" y="270.1">0402</text>
<text x="215.7" y="270.1">0402</text>
</g>
<g font-size="1.3" fill="#0f0f0f">
<text x="116.8" y="102.5">SS</text>
<text x="152.4" y="110.1">FB</text>
<text x="184.1" y="195.2">ADC_VUSB</text>
<text x="94" y="263.8">USB_IND</text>
<text x="203.2" y="263.8">5V_IND</text>
</g>
<g font-size="1.3" fill="#c541cd">
<text x="124.6" y="183.8">USB_ONB_D+</text>
<text x="124.6" y="181.3">USB_ONB_D-</text>
<text x="302.3" y="197.8">USB_RP_D+</text>
<text x="364.6" y="197.8">USB_D-</text>
<text x="364.6" y="195.3">USB_D+</text>
<text x="288.2" y="199">USB_RP_D+</text>
<text x="288.2" y="201.5">USB_RP_D-</text>
<text x="302.3" y="200.3">USB_RP_D-</text>
<text x="364.6" y="206.7">USB_ONB_D-</text>
<text x="364.6" y="204.2">USB_ONB_D+</text>
</g>
<text font-size="1.3" fill="#725600" x="205.9" y="196.4">ADC_VUSB</text>
</svg>
